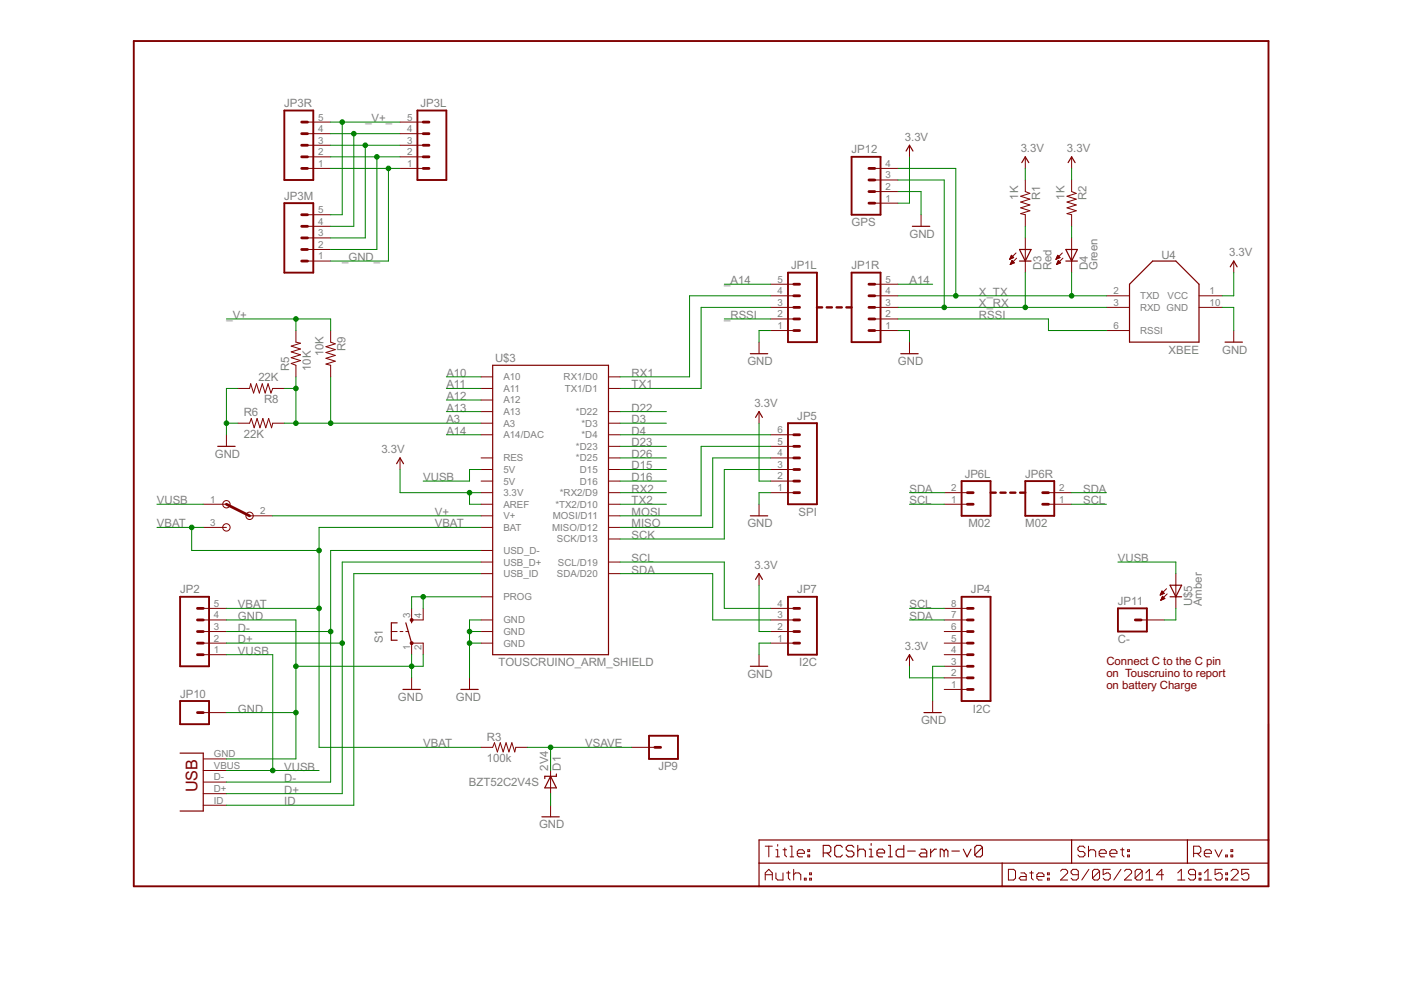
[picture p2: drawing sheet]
<svg xmlns="http://www.w3.org/2000/svg" width="297mm" height="210mm" viewBox="0 0 297 210" stroke-linecap="round" stroke-linejoin="round" font-family="sans-serif">
<path d="M173.2 65.2h1.1M175.3 65.2h1.1M177.4 65.2h1.1M179.5 65.2h1.1M210 104.5h1.1M212.1 104.5h1.1M214.2 104.5h1.1M216.3 104.5h1.1" fill="none" stroke="#800000" stroke-width=".51"/>
<g fill="none" stroke="#800000" stroke-width=".59">
<path d="M64 28.3h1.2M64 33.3h1.2M64 35.7h1.2M64 30.8h1.2M64 25.9h1.2M89.7 28.3h1.3M89.7 33.3h1.3M89.7 35.7h1.3M89.7 30.8h1.3M89.7 25.9h1.3M184.2 35.7h1.3M184.2 38.2h1.3"/>
<path d="M64 48h1.2M64 52.9h1.2M64 55.4h1.2M64 50.4h1.2M64 45.5h1.2M184.2 40.6h1.3M184.2 43.1h1.3M168.3 62.7h1.2M168.3 67.6h1.2M168.3 70.1h1.2M168.3 65.2h1.2M168.3 60.3h1.2"/>
<path d="M184.2 62.7h1.3M184.2 67.6h1.3M184.2 70.1h1.3M184.2 65.2h1.3M184.2 60.3h1.3M168.3 99.5h1.2M168.3 94.6h1.2M168.3 97.1h1.2M168.3 92.2h1.2M48 106.9l4.9 2.5M168.3 102h1.2M168.3 104.5h1.2"/>
<path d="M205.1 104.5h1.2M205.1 106.9h1.2M221.1 104.5h1.2M221.1 106.9h1.2M41.9 129h1.2M41.9 133.9h1.2M41.9 136.4h1.2M41.9 131.4h1.2M41.9 138.8h1.2M168.3 129h1.2M168.3 133.9h1.2M168.3 136.4h1.2"/>
<path d="M168.3 131.4h1.2M205.1 129h1.2M205.1 133.9h1.2M205.1 136.4h1.2M205.1 131.4h1.2M205.1 138.8h1.2M240.7 131.4h1.2M41.9 151.1h1.2M138.8 158.5h1.3M205.1 143.7h1.2M205.1 146.2h1.2M205.1 141.3h1.2"/>
</g>
<g fill="none" stroke="#800000" stroke-width=".21">
<path d="M65.2 35.7h4.9M65.2 33.3h4.9M65.2 30.8h4.9M65.2 28.3h4.9M65.2 25.9h4.9M84.8 35.7h4.9M84.8 33.3h4.9M84.8 30.8h4.9M84.8 28.3h4.9M84.8 25.9h4.9M185.5 35.7h4.9M185.5 38.2h4.9"/>
<path d="M192.8 30.8v2.5M217.4 33.3v2.4M217.4 38.2v2.4l1 .4-2 .6 2 .6-2 .6 2 .7-2 .6 2 .6-2 .6 1 .2v2.5M227.2 33.3v2.4M227.2 38.2v2.4l1 .4-2 .6 2 .6-2 .6 2 .7-2 .6 2 .6-2 .6 1 .2v2.5M65.2 55.4h4.9M65.2 52.9h4.9M65.2 50.4h4.9M65.2 48h4.9M65.2 45.5h4.9M185.5 43.1h4.9M185.5 40.6h4.9"/>
<path d="M195.3 45.5v2.5M214.1 54.9h.1M214.1 54.8h.4M214.2 54.7h.6M214.2 56.1h.1M214.2 54.6h.7M214.2 56h.3M214.3 54.5h.5M214.3 55.8h.5M214.3 54.3h.4M214.4 55.7h.6M214.4 54.2h.1"/>
<path d="M214.4 55.6h.5M214.4 55.5h.4M214.4 54.1l.5 .5-.8 .4zM214.5 55.4h.2M214.5 55.3h.1M215.1 55.7l-.5-.5-.4 .9M215.1 55.7l-.9 .4M215.4 53.6l-1.3 1.4M215.5 54.7l-1.3 1.4M217.4 50.4v7.4M223.9 54.9h.1M224 54.8h.3"/>
<path d="M224 54.7h.6M224 56.1h.1M224.1 54.6h.6M224.1 56h.2M224.1 54.5h.5M224.1 55.8h.5M224.2 54.3h.3M224.2 55.7h.7M224.2 54.2h.2M224.2 55.6h.6M224.3 54.1l.4 .5-.8 .4zM224.3 55.5h.3"/>
<path d="M224.3 55.4h.2M224.4 55.3h.1M224.4 55.2l.5 .5-.9 .4zM225.2 53.6l-1.3 1.4M225.4 54.7l-1.4 1.4M227.2 50.4v7.4M261.6 55.4v2.4M62.7 70.1v2.4l1 .3-2 .6 2 .6-2 .6 2 .6-2 .6 2 .7-2 .6 1 .3v2.5M70.1 70.1v2.4l1 .4-2 .6 2 .6-2 .6 2 .7-2 .6 2 .6-2 .6 1 .2v2.5M102 79.9h2.5M129 79.9h2.5M160.9 72.5v2.5"/>
<path d="M163.4 62.7h4.9M163.4 65.2h4.9M163.4 70.1h4.9M163.4 67.6h4.9M163.4 60.3h4.9M185.5 62.7h4.9M185.5 65.2h4.9M185.5 70.1h4.9M185.5 67.6h4.9M185.5 60.3h4.9M192.8 72.5v2.5M234.6 62.7h4.9"/>
<path d="M234.6 65.2h4.9M234.6 70.1h4.9M254.2 62.7h4.9M254.2 65.2h4.9M261.6 70.1v2.4M48 92.2v2.4M50.5 89.7h2.4l.4-1 .6 2 .6-2 .6 2 .6-2 .6 2 .7-2 .6 2 .2-1h2.5M50.5 82.4h2.4l.2-1 .7 1.9 .6-1.9 .6 1.9 .6-1.9 .6 1.9 .6-1.9 .6 1.9 .4-.9h2.5M84.8 97.1v2.4M102 99.5h2.5M102 97.1h2.5M102 92.2h2.5"/>
<path d="M102 89.7h2.5M102 82.4h2.5M102 87.3h2.5M102 84.8h2.5M129 99.5h2.5M129 97.1h2.5M129 94.6h2.5M129 92.2h2.5M129 89.7h2.5M129 82.4h2.5M129 87.3h2.5M160.9 87.3v2.4"/>
<path d="M163.4 99.5h4.9M163.4 97.1h4.9M163.4 94.6h4.9M163.4 92.2h4.9M43.1 106.9h4.9M43.1 111.8h4.9M52.9 109.4h4.9M102 109.4h2.5M102 106.9h2.5M102 111.8h2.5M102 104.5h2.5M102 102h2.5"/>
<path d="M102 119.2h2.5M102 116.7h2.5M129 109.4h2.5M129 106.9h2.5M129 111.8h2.5M129 104.5h2.5M129 102h2.5M129 114.3h2.5M129 119.2h2.5M160.9 106.9v2.5M163.4 104.5h4.9M163.4 102h4.9"/>
<path d="M200.2 106.9h4.9M200.2 104.5h4.9M222.3 106.9h4.9M222.3 104.5h4.9M43.1 136.4h4.9M43.1 133.9h4.9M43.1 131.4h4.9M43.1 129h4.9M43.1 138.8h4.9M83 133.9h1.2M84.8 133.9h.6M86 133.9h.7"/>
<path d="M87.3 138.8v-2.4h2.4v2.4M87.3 129v2.4h2.4v-2.4M102 136.4h2.5M102 133.9h2.5M102 131.4h2.5M102 121.6h2.5M102 126.5h2.5M129 121.6h2.5M160.9 121.6v2.5M160.9 138.8v2.5M163.4 136.4h4.9M163.4 133.9h4.9"/>
<path d="M163.4 131.4h4.9M163.4 129h4.9M192.8 138.8v2.5M200.2 136.4h4.9M200.2 133.9h4.9M200.2 131.4h4.9M200.2 129h4.9M200.2 138.8h4.9M241.9 131.4h4.9M246 126.1h.2M246.1 126h.3M246.1 125.9h.6"/>
<path d="M246.1 127.3h.1M246.2 125.8h.6M246.2 127.1h.2M246.2 125.6h.5M246.2 127h.5M246.3 125.5h.2M246.3 126.9h.7M246.3 125.4h.1M246.3 126.8h.5M246.4 125.3l.4 .5-.8 .4zM246.4 126.7h.3M246.4 126.6h.2"/>
<path d="M246.5 126.4h.1M247 126.9l-.5-.5-.4 .9M247 126.9l-.9 .4M247.3 124.8l-1.3 1.4M247.5 125.9l-1.4 1.4M249.3 121.6v7.4M43.1 151.1h4.9M87.3 143.7v2.5M99.5 143.7v2.5M102 158.5h2.5l.3-1 .7 1.9 .6-1.9 .6 1.9 .6-1.9 .6 1.9 .6-1.9 .6 1.9 .3-.9h2.4M133.9 158.5h4.9M197.7 148.6v2.5"/>
<path d="M200.2 146.2h4.9M200.2 143.7h4.9M200.2 141.3h4.9M43.1 168.3h4.9M43.1 165.8h4.9M43.1 163.4h4.9M43.1 160.9h4.9M43.1 170.7h4.9M116.7 163.4v4.9M116.7 170.7v2.5M162.2 179.4h1.5M163 179.4v2.3"/>
<path d="M164.9 179v.4M166.4 179.8v1.5l.4 .4M167.5 179.4h.4v2.3M230 179.8l-.3-.4h-.8l-.4 .4v.4l.4 .4h.8l.3 .3v.4l-.3 .4h-.8l-.4-.4M230.8 179.4v2.3M238 179.8v1.5l.3 .4M162.2 185.5h1.5M162.2 186.6v-1.5l.8-.8 .7 .8v1.5M164.5 185.1v1.1l.4 .4h1.1v-1.5M164.5 181.7h.8M164.5 180.2h.4v1.5M166 180.2h.8"/>
<path d="M166.8 185.1h.7M167.2 184.7v1.5l.3 .4M167.5 181.7h.8M168.3 185.5l.4-.4h.7l.4 .4v1.1M168.3 184.3v2.3M169 180.9h1.5v-.3l-.3-.4h-.8l-.4 .4v.7l.4 .4h.8M170.5 186.2h.4v.4h-.4zM171.3 180.2h.4v.4h-.4zM171.3 181.3h.4v.4h-.4zM171.7 186.2h.3v.4h-.3zM171.7 185.1h.3v.4h-.3zM213.8 184.3h1.1l.4 .4v1.5l-.4 .4h-1.1z"/>
<path d="M216.4 185.1h.8l.4 .4v1.1h-1.2l-.3-.4 .3-.4h1.2M218.3 185.1h.8M218.7 184.7v1.5l.4 .4M219.8 185.8h1.5v-.3l-.3-.4h-.8l-.4 .4v.7l.4 .4h.8M222.1 186.2h.4v.4h-.4zM222.1 185.1h.4v.4h-.4zM224.9 184.7l.3-.4h.8l.4 .4v.4l-1.5 1.5h1.5M228.6 185.5h-1.1l-.4-.4v-.4l.4-.4h.7l.4 .4v1.5l-.4 .4h-.7l-.4-.4M230.8 180.6l.4-.4h.7l.4 .4v1.1M230.9 184.3l-1.5 2.3M233 180.9h1.5v-.3l-.3-.4h-.8l-.4 .4v.7l.4 .4h.8M233.1 184.7v1.5l-.4 .4h-.7l-.4-.4"/>
<path d="M233.1 184.7l-.4-.4h-.7l-.4 .4v1.5M233.1 184.7l-1.5 1.5M235.3 180.9h1.5v-.3l-.4-.4h-.7l-.4 .4v.7l.4 .4h.7M235.4 184.3h-1.5v1.2l.7-.4h.4l.4 .4v.7l-.4 .4h-.7l-.4-.4M237.6 180.2h.7M237.7 184.3l-1.5 2.3M238.4 184.7l.4-.4h.7l.4 .4v.4l-1.5 1.5h1.5M239.1 180.2h.4v.4h-.4zM239.1 181.3h.4v.4h-.4zM242.2 184.7v1.5l-.4 .4h-.8l-.3-.4M242.2 184.7l-.4-.4h-.8l-.3 .4v1.5M242.2 184.7l-1.5 1.5"/>
<path d="M242.9 186.6h1.5M242.9 185.1l.8-.8v2.3M246.7 185.5h-1.5l1.1-1.2v2.3M249.7 186.6h1.5M249.7 185.1l.8-.8v2.3M253.1 180.9h1.1l.4-.3v-.8l-.4-.4h-1.1v2.3M253.5 185.5h-1.2l-.3-.4v-.4l.3-.4h.8l.4 .4v1.5l-.4 .4h-.8l-.3-.4M253.8 180.9l.8 .8M254.2 186.2h.4v.4h-.4zM254.2 185.1h.4v.4h-.4zM255.3 180.9h1.5v-.3l-.3-.4h-.8l-.4 .4v.7l.4 .4h.8M255.4 186.6h1.5"/>
<path d="M255.4 185.1l.7-.8v2.3M257.6 180.2l.8 1.5 .7-1.5M259.1 184.3h-1.5v1.2l.8-.4h.3l.4 .4v.7l-.4 .4h-.7l-.4-.4M259.9 181.3h.3v.4h-.3zM259.9 186.2h.4v.4h-.4zM259.9 185.1h.4v.4h-.4zM261 180.2h.4v.4h-.4zM261 181.3h.4v.4h-.4zM261 184.7l.4-.4h.7l.4 .4v.4l-1.5 1.5h1.5M264.8 184.3h-1.5v1.2l.7-.4h.4l.4 .4v.7l-.4 .4h-.7l-.4-.4"/>
<circle cx="48" cy="106.9" r=".78"/>
<circle cx="48" cy="111.8" r=".78"/>
<circle cx="52.9" cy="109.4" r=".78"/>
</g>
<g fill="none" stroke="#800000" stroke-width=".25">
<path d="M192.1 32l.7-1.2 .8 1.2M216.6 34.5l.8-1.2 .7 1.2M226.5 34.5l.7-1.2 .7 1.2M193.4 48h3.7M216.2 55.4h2.4M216.2 52.9h2.4l-1.2 2.5zM226 55.4h2.4M226 52.9h2.4l-1.2 2.5zM260.8 56.6l.8-1.2 .7 1.2M104.5 77.4h24.5v61.4h-24.5zM159.1 75h3.7M191 75h3.7"/>
<path d="M239.5 60.3l4.9-4.9h4.9l4.9 4.9v12.2h-14.7zM259.7 72.5h3.7M46.2 94.6h3.6M84.1 98.3l.7-1.2 .8 1.2M160.2 88.5l.7-1.2 .7 1.2M159.1 109.4h3.7M84.2 132.1h-1.2v3.6h1.2M86 132.1l1.3 4.3M87.3 131.4v.7M160.2 122.9l.7-1.3 .7 1.3M248.1 124.1h2.4l-1.2 2.4zM248.1 126.5h2.4"/>
<path d="M38.2 159.7h4.9v12.3h-4.9M85.4 146.2h3.7M97.7 146.2h3.7M159.1 141.3h3.7M192.1 140l.7-1.2 .8 1.2M195.9 151.1h3.7M268.9 153.5v34.4M114.9 173.2h3.7M116.7 164.6l1.3 2.4h-2.5zM118 164.1v.5h-2.5v.5M227.2 178.1v4.9M251.8 178.1v4.9"/>
<path d="M268.9 178.1h-108v9.8M160.9 183h108M212.5 183v4.9"/>
</g>
<g fill="none" stroke="#800000" stroke-width=".4">
<path d="M28.4 8.7h240.5v179.2h-240.5zM60.3 23.4h6.1v14.8h-6.1zM88.5 23.4h6.1v14.8h-6.1zM180.6 33.3h6.1v12.2h-6.1zM60.3 43.1h6.1v14.7h-6.1zM167.1 57.8h6.1v14.7h-6.1zM180.6 57.8h6.1v14.7h-6.1zM167.1 89.7h6.1v17.2h-6.1zM203.9 102h6.1v7.4h-6.1zM217.4 102h6.1v7.4h-6.1zM38.2 126.5h6.1v14.8h-6.1zM167.1 126.5h6.1v12.3h-6.1z"/>
<path d="M203.9 126.5h6.1v22.1h-6.1zM237 129h6.2v4.9h-6.2zM38.2 148.6h6.1v4.9h-6.1zM137.6 156h6.1v4.9h-6.1z"/>
</g>
<g fill="none" stroke="#800000" stroke-width=".23">
<path d="M178.6 179.6l-.4-.4h-.8l-.4 .4v1.7l.4 .4h.8l.4-.4M181 179.6l-.4-.4h-.8l-.4 .4v.4l.4 .4h.8l.4 .4v.5l-.4 .4h-.8l-.4-.4M181.9 179.2v2.5M184.7 178.8v.4M188.4 179.2h.4v2.5M191.6 179.2v2.5h-1.2l-.4-.4v-.9l.4-.4h1.2M208.3 179.6l-.4-.4h-.8l-.4 .4v1.7M208.3 179.6v1.7l-.4 .4h-.8l-.4-.4M208.3 179.6l-1.6 1.7M174.5 180.8h1.2l.4-.4v-.8l-.4-.4h-1.2v2.5M175.3 180.8l.8 .9M181.9 180.4l.4-.4h.8l.4 .4v1.3"/>
<path d="M184.3 181.7h.8M184.3 180h.4v1.7M185.9 180.8h1.7v-.4l-.5-.4h-.8l-.4 .4v.9l.4 .4h.8M188.4 181.7h.8M192.4 180.4h1.7M195.3 180h.8l.4 .4v1.3h-1.2l-.4-.4 .4-.5h1.2M197.3 180v1.7M198.5 180h-.4l-.8 .8M200.2 180.4l-.5-.4h-.4v1.7M200.2 180.4v1.3M200.2 180.4l.4-.4 .4 .4v1.3M201.8 180.4h1.6"/>
<path d="M204.2 180l.8 1.7 .9-1.7"/>
</g>
<g fill="#800000" stroke="#800000" stroke-width=".21">
<circle cx="87.3" cy="136.4" r=".32"/>
<circle cx="87.3" cy="131.4" r=".32"/>
</g>
<g fill="none" stroke="#008000" stroke-width=".21">
<path d="M70.1 35.7h14.7M70.1 28.3h14.7M70.1 30.8h14.7M70.1 33.3h14.7M70.1 25.9h14.7M72.6 25.9v19.6h-2.5M75 28.3v19.7h-4.9M77.4 30.8v19.6h-7.3M79.9 33.3v19.6h-9.8M82.4 35.7v19.7h-12.3M190.4 35.7h12.2v27M190.4 38.2h9.8v27"/>
<path d="M192.8 33.3v9.8h-2.4M217.4 35.7v2.5M227.2 35.7v2.5M190.4 40.6h4.9v4.9M217.4 48v2.4M217.4 57.8v7.4M227.2 48v2.4M227.2 57.8v4.9M261.6 57.8v4.9h-2.5M48 67.6h22.1v2.5M62.7 67.6v2.5M62.7 79.9v9.8"/>
<path d="M70.1 79.9v9.8M94.6 79.9h7.4M153.6 60.3h9.8M153.6 67.6h9.8M163.4 65.2h-14.7v17.2h-17.2M163.4 70.1h-2.5v2.4M163.4 62.7h-17.2v17.2h-14.7M190.4 65.2h44.2M190.4 70.1h2.4v2.4M190.4 67.6h31.9v2.5h12.3M190.4 62.7h44.2M190.4 60.3h7.3"/>
<path d="M259.1 65.2h2.5v4.9M48 89.7h2.5M50.5 82.4h-2.5v9.8M60.3 89.7h41.7M60.3 82.4h2.4M84.8 99.5v5h17.2M94.6 82.4h7.4M94.6 84.8h7.4M94.6 87.3h7.4M94.6 92.2h7.4M102 99.5h-2.5v2.5h-9.8M131.5 89.7h9.8"/>
<path d="M131.5 99.5h9.8M131.5 87.3h9.8M131.5 92.2h31.9M131.5 97.1h9.8M131.5 94.6h9.8M160.9 89.7v12.3h2.5M163.4 99.5h-9.8v14.8h-22.1M163.4 97.1h-12.3v14.7h-19.6M163.4 94.6h-14.7v14.8h-17.2M33.3 106.9h9.8M33.3 111.8h9.8M40.6 111.8v4.9h27"/>
<path d="M57.8 109.4h44.2M99.5 104.5v2.4h2.5M102 119.2h-29.4v49.1h-24.6M102 111.8h-34.4v46.7h34.4M102 116.7h-31.9v49.1h-22.1M131.5 104.5h9.8M131.5 106.9h9.8M131.5 102h9.8M131.5 119.2h22.1v9.8h9.8M163.4 104.5h-2.5v2.4M192.8 104.5h7.4M192.8 106.9h7.4"/>
<path d="M227.2 104.5h7.4M227.2 106.9h7.4M237 119.2h12.3v2.4M48 136.4h24.6M48 133.9h22.1M48 131.4h14.7v29.5h-14.7M48 138.8h9.8v24.6M48 129h19.6M87.3 138.8v4.9M89.7 138.8v2.5h-27M89.7 126.5v2.5M99.5 136.4h2.5"/>
<path d="M99.5 133.9h2.5M102 131.4h-2.5v12.3M102 126.5h-14.7v2.5M102 121.6h-27v49.1h-27M131.5 121.6h19.6v9.8h12.3M160.9 124.1v9.8h2.5M163.4 136.4h-2.5v2.4M192.8 131.4h7.4M192.8 129h7.4M249.3 129v2.4h-2.5M48 151.1h14.7M111.8 158.5h22.1"/>
<path d="M116.7 158.5v4.9M192.8 141.3v2.4h7.4M200.2 141.3h-2.5v7.3M48 163.4h19.6M116.7 168.3v2.4"/>
</g>
<g fill="#008000" stroke="#008000" stroke-width=".21">
<circle cx="99.5" cy="133.9" r=".49"/>
<circle cx="99.5" cy="136.4" r=".49"/>
<circle cx="48" cy="89.7" r=".49"/>
<circle cx="87.3" cy="141.3" r=".49"/>
<circle cx="62.7" cy="141.3" r=".49"/>
<circle cx="62.7" cy="151.1" r=".49"/>
<circle cx="99.5" cy="104.5" r=".49"/>
<circle cx="57.8" cy="163.4" r=".49"/>
<circle cx="227.2" cy="62.7" r=".49"/>
<circle cx="202.6" cy="62.7" r=".49"/>
<circle cx="217.4" cy="65.2" r=".49"/>
<circle cx="200.2" cy="65.2" r=".49"/>
<circle cx="40.6" cy="111.8" r=".49"/>
<circle cx="67.6" cy="116.7" r=".49"/>
<circle cx="67.6" cy="129" r=".49"/>
<circle cx="62.7" cy="89.7" r=".49"/>
<circle cx="70.1" cy="89.7" r=".49"/>
<circle cx="62.7" cy="82.4" r=".49"/>
<circle cx="75" cy="28.3" r=".49"/>
<circle cx="77.4" cy="30.8" r=".49"/>
<circle cx="79.9" cy="33.3" r=".49"/>
<circle cx="62.7" cy="67.6" r=".49"/>
<circle cx="82.4" cy="35.7" r=".49"/>
<circle cx="89.7" cy="126.5" r=".49"/>
<circle cx="70.1" cy="133.9" r=".49"/>
<circle cx="72.6" cy="136.4" r=".49"/>
<circle cx="72.6" cy="25.9" r=".49"/>
<circle cx="116.7" cy="158.5" r=".49"/>
</g>
<text font-size="3.9" fill="#800000" x="41.9" y="168" transform="rotate(-90 41.9 168)">USB</text>
<g font-size="2.7" fill="#808080">
<text x="60.3" y="22.7">JP3R</text>
<text x="89.2" y="22.7">JP3L</text>
<text x="77.5" y="25.9">_V+_</text>
<text x="191.9" y="29.8">3.3V</text>
<text x="180.6" y="32.5">JP12</text>
<text x="216.4" y="32.3">3.3V</text>
<text x="226.2" y="32.3">3.3V</text>
<text x="60.3" y="42.3">JP3M</text>
<text x="180.6" y="48">GPS</text>
<text x="215.9" y="42.3" transform="rotate(-90 215.9 42.3)">1K</text>
<text x="220.5" y="42.5" transform="rotate(-90 220.5 42.5)">R1</text>
<text x="225.7" y="42.3" transform="rotate(-90 225.7 42.3)">1K</text>
<text x="230.4" y="42.5" transform="rotate(-90 230.4 42.5)">R2</text>
<text x="192.8" y="50.4">GND</text>
<text x="72.5" y="55.4">_GND_</text>
<text x="167.7" y="57.1">JP1L</text>
<text x="180.6" y="57.1">JP1R</text>
<text x="220.8" y="57.3" transform="rotate(-90 220.8 57.3)">D3</text>
<text x="222.9" y="57.3" transform="rotate(-90 222.9 57.3)">Red</text>
<text x="230.6" y="57.3" transform="rotate(-90 230.6 57.3)">D4</text>
<text x="232.7" y="57.3" transform="rotate(-90 232.7 57.3)">Green</text>
<text x="246.2" y="54.9">U4</text>
<text x="260.6" y="54.4">3.3V</text>
<text x="153.6" y="60.3">_A14</text>
<text x="192.8" y="60.3">A14</text>
<text x="207.6" y="62.7">X_TX</text>
<text x="207.6" y="65.2">X_RX</text>
<text x="48" y="67.6">_V+</text>
<text x="153.6" y="67.6">_RSSI</text>
<text x="207.6" y="67.6">RSSI</text>
<text x="68.6" y="75.6" transform="rotate(-90 68.6 75.6)">10K</text>
<text x="73.3" y="74.4" transform="rotate(-90 73.3 74.4)">R9</text>
<text x="105" y="76.7">U$3</text>
<text x="158.5" y="77.4">GND</text>
<text x="190.4" y="77.4">GND</text>
<text x="247.7" y="75">XBEE</text>
<text x="259.1" y="75">GND</text>
<text x="54.8" y="80.9">22K</text>
<text x="61.3" y="78.7" transform="rotate(-90 61.3 78.7)">R5</text>
<text x="65.9" y="78.7" transform="rotate(-90 65.9 78.7)">10K</text>
<text x="94.6" y="79.9">A10</text>
<text x="94.6" y="82.4">A11</text>
<text x="133.9" y="79.9">RX1</text>
<text x="133.9" y="82.4">TX1</text>
<text x="51.7" y="88.3">R6</text>
<text x="56" y="85.5">R8</text>
<text x="94.6" y="84.8">A12</text>
<text x="94.6" y="87.3">A13</text>
<text x="94.6" y="89.7">A3</text>
<text x="133.9" y="87.3">D22</text>
<text x="133.9" y="89.7">D3</text>
<text x="159.9" y="86.3">3.3V</text>
<text x="169" y="89">JP5</text>
<text x="51.7" y="92.9">22K</text>
<text x="94.6" y="92.2">A14</text>
<text x="133.9" y="92.2">D4</text>
<text x="133.9" y="94.6">D23</text>
<text x="45.5" y="97.1">GND</text>
<text x="80.9" y="96.1">3.3V</text>
<text x="89.7" y="102">VUSB</text>
<text x="133.9" y="97.1">D26</text>
<text x="133.9" y="99.5">D15</text>
<text x="133.9" y="102">D16</text>
<text x="204.5" y="101.3">JP6L</text>
<text x="217.4" y="101.3">JP6R</text>
<text x="33.3" y="106.9">VUSB</text>
<text x="133.9" y="104.4">RX2</text>
<text x="133.9" y="106.9">TX2</text>
<text x="192.8" y="106.9">SCL</text>
<text x="192.8" y="104.4">SDA</text>
<text x="229.7" y="106.9">SCL</text>
<text x="229.7" y="104.4">SDA</text>
<text x="33.3" y="111.8">VBAT</text>
<text x="92.2" y="109.4">V+</text>
<text x="92.2" y="111.8">VBAT</text>
<text x="133.9" y="109.4">MOSI</text>
<text x="133.9" y="111.8">MISO</text>
<text x="158.5" y="111.8">GND</text>
<text x="169.3" y="109.4">SPI</text>
<text x="205.3" y="111.8">M02</text>
<text x="217.4" y="111.8">M02</text>
<text x="133.9" y="119.2">SCL</text>
<text x="133.9" y="114.3">SCK</text>
<text x="237" y="119.2">VUSB</text>
<text x="38.2" y="125.8">JP2</text>
<text x="133.9" y="121.6">SDA</text>
<text x="159.9" y="120.7">3.3V</text>
<text x="169" y="125.8">JP7</text>
<text x="205.9" y="125.8">JP4</text>
<text x="50.5" y="131.5">GND</text>
<text x="50.5" y="129">VBAT</text>
<text x="192.8" y="129">SCL</text>
<text x="192.8" y="131.5">SDA</text>
<text x="237" y="128.3">JP11</text>
<text x="252.7" y="128.5" transform="rotate(-90 252.7 128.5)">U$5</text>
<text x="254.8" y="128.5" transform="rotate(-90 254.8 128.5)">Amber</text>
<text x="50.5" y="133.9">D-</text>
<text x="50.5" y="136.4">D+</text>
<text x="81.1" y="136.4" transform="rotate(-90 81.1 136.4)">S1</text>
<text x="191.9" y="137.8">3.3V</text>
<text x="237" y="136.4">C-</text>
<text x="50.5" y="138.8">VUSB</text>
<text x="105.7" y="141.3">TOUSCRUINO_ARM_SHIELD</text>
<text x="158.5" y="143.7">GND</text>
<text x="169.4" y="141.3">I2C</text>
<text x="38.2" y="147.9">JP10</text>
<text x="84.4" y="148.6">GND</text>
<text x="96.7" y="148.6">GND</text>
<text x="50.5" y="151.1">GND</text>
<text x="195.3" y="153.5">GND</text>
<text x="206.3" y="151.1">I2C</text>
<text x="89.7" y="158.5">VBAT</text>
<text x="103.2" y="161.6">100k</text>
<text x="103.2" y="157">R3</text>
<text x="124.1" y="158.5">VSAVE</text>
<text x="60.3" y="163.4">VUSB</text>
<text x="60.3" y="165.8">D-</text>
<text x="99.4" y="166.6">BZT52C2V4S</text>
<text x="116.2" y="163.4" transform="rotate(-90 116.2 163.4)">2V4</text>
<text x="118.9" y="163.4" transform="rotate(-90 118.9 163.4)">D1</text>
<text x="139.6" y="163.4">JP9</text>
<text x="60.3" y="168.3">D+</text>
<text x="60.3" y="170.7">ID</text>
<text x="114.3" y="175.6">GND</text>
</g>
<g font-size="2.7" fill="#800000">
<text x="234.6" y="141">Connect C to the C pin</text>
<text x="234.6" y="143.6">on Touscruino to report</text>
<text x="234.6" y="146.2">on battery Charge</text>
</g>
<g font-size="2.3" fill="#808080">
<text x="67.4" y="28">4</text>
<text x="67.4" y="25.5">5</text>
<text x="86.3" y="28">4</text>
<text x="86.3" y="25.5">5</text>
<text x="67.4" y="35.4">1</text>
<text x="67.4" y="32.9">2</text>
<text x="67.4" y="30.5">3</text>
<text x="86.3" y="35.4">1</text>
<text x="86.3" y="32.9">2</text>
<text x="86.3" y="30.5">3</text>
<text x="187.7" y="35.4">4</text>
<text x="187.7" y="40.3">2</text>
<text x="187.7" y="37.8">3</text>
<text x="67.4" y="47.6">4</text>
<text x="67.4" y="45.2">5</text>
<text x="187.7" y="42.7">1</text>
<text x="67.4" y="52.6">2</text>
<text x="67.4" y="50.1">3</text>
<text x="67.4" y="55">1</text>
<text x="164.9" y="59.9">5</text>
<text x="187.7" y="59.9">5</text>
<text x="164.9" y="64.8">3</text>
<text x="164.9" y="62.4">4</text>
<text x="187.7" y="64.8">3</text>
<text x="187.7" y="62.4">4</text>
<text x="236.1" y="62.4">2</text>
<text x="236.1" y="64.8">3</text>
<text x="241.7" y="63.5">TXD</text>
<text x="241.7" y="65.9">RXD GND</text>
<text x="247.6" y="63.5">VCC</text>
<text x="256.5" y="62.4">1</text>
<text x="256.5" y="64.8">10</text>
<text x="164.9" y="69.7">1</text>
<text x="164.9" y="67.3">2</text>
<text x="187.7" y="69.7">1</text>
<text x="187.7" y="67.3">2</text>
<text x="236.1" y="69.7">6</text>
<text x="241.7" y="70.8">RSSI</text>
<text x="106.7" y="80.6">A10</text>
<text x="106.7" y="83.1">A11</text>
<text x="119.5" y="80.6">RX1/D0</text>
<text x="119.7" y="83.1">TX1/D1</text>
<text x="106.7" y="85.5">A12</text>
<text x="106.7" y="88">A13</text>
<text x="122.1" y="88">*D22</text>
<text x="106.7" y="90.5">A3</text>
<text x="106.7" y="92.9">A14/DAC</text>
<text x="122.1" y="95.4">*D23</text>
<text x="123.3" y="90.5">*D3</text>
<text x="123.3" y="92.9">*D4</text>
<text x="164.9" y="94.3">5</text>
<text x="164.9" y="91.8">6</text>
<text x="106.7" y="97.8">RES</text>
<text x="106.7" y="100.3">5V</text>
<text x="122.1" y="97.8">*D25</text>
<text x="122.9" y="100.3">D15</text>
<text x="164.9" y="101.7">2</text>
<text x="164.9" y="99.2">3</text>
<text x="164.9" y="96.7">4</text>
<text x="44.6" y="106.6">1</text>
<text x="106.7" y="102.7">5V</text>
<text x="106.7" y="105.2">3.3V</text>
<text x="106.7" y="107.6">AREF</text>
<text x="117.8" y="107.6">*TX2/D10</text>
<text x="118.7" y="105.2">*RX2/D9</text>
<text x="122.9" y="102.7">D16</text>
<text x="164.9" y="104.1">1</text>
<text x="201.7" y="106.6">1</text>
<text x="201.7" y="104.1">2</text>
<text x="224.6" y="106.6">1</text>
<text x="224.6" y="104.1">2</text>
<text x="44.6" y="111.5">3</text>
<text x="55.2" y="109">2</text>
<text x="106.7" y="112.5">BAT</text>
<text x="106.7" y="110.1">V+</text>
<text x="117.1" y="112.6">MISO/D12</text>
<text x="117.2" y="110.1">MOSI/D11</text>
<text x="106.7" y="117.5">USD_D-</text>
<text x="106.7" y="119.9">USB_D+</text>
<text x="118.1" y="115">SCK/D13</text>
<text x="118.3" y="119.9">SCL/D19</text>
<text x="106.7" y="122.4">USB_ID</text>
<text x="118.1" y="122.4">SDA/D20</text>
<text x="45.4" y="131.1">4</text>
<text x="45.4" y="128.7">5</text>
<text x="86.9" y="131.1" transform="rotate(-90 86.9 131.1)">3</text>
<text x="89.4" y="131.1" transform="rotate(-90 89.4 131.1)">4</text>
<text x="106.7" y="127.3">PROG</text>
<text x="164.9" y="131.1">3</text>
<text x="164.9" y="128.7">4</text>
<text x="201.7" y="131.1">7</text>
<text x="201.7" y="128.7">8</text>
<text x="45.4" y="136">2</text>
<text x="45.4" y="133.6">3</text>
<text x="86.9" y="137.9" transform="rotate(-90 86.9 137.9)">1</text>
<text x="89.4" y="137.9" transform="rotate(-90 89.4 137.9)">2</text>
<text x="106.7" y="132.2">GND</text>
<text x="106.7" y="134.6">GND</text>
<text x="106.7" y="137.1">GND</text>
<text x="164.9" y="136">1</text>
<text x="164.9" y="133.6">2</text>
<text x="201.7" y="136">5</text>
<text x="201.7" y="133.6">6</text>
<text x="45.4" y="138.5">1</text>
<text x="201.7" y="143.4">2</text>
<text x="201.7" y="140.9">3</text>
<text x="201.7" y="138.5">4</text>
<text x="201.7" y="145.8">1</text>
<text x="45.4" y="160.6">GND</text>
<text x="45.4" y="167.9">D+</text>
<text x="45.4" y="165.5">D-</text>
<text x="45.4" y="163">VBUS</text>
<text x="45.4" y="170.4">ID</text>
</g>
</svg>
